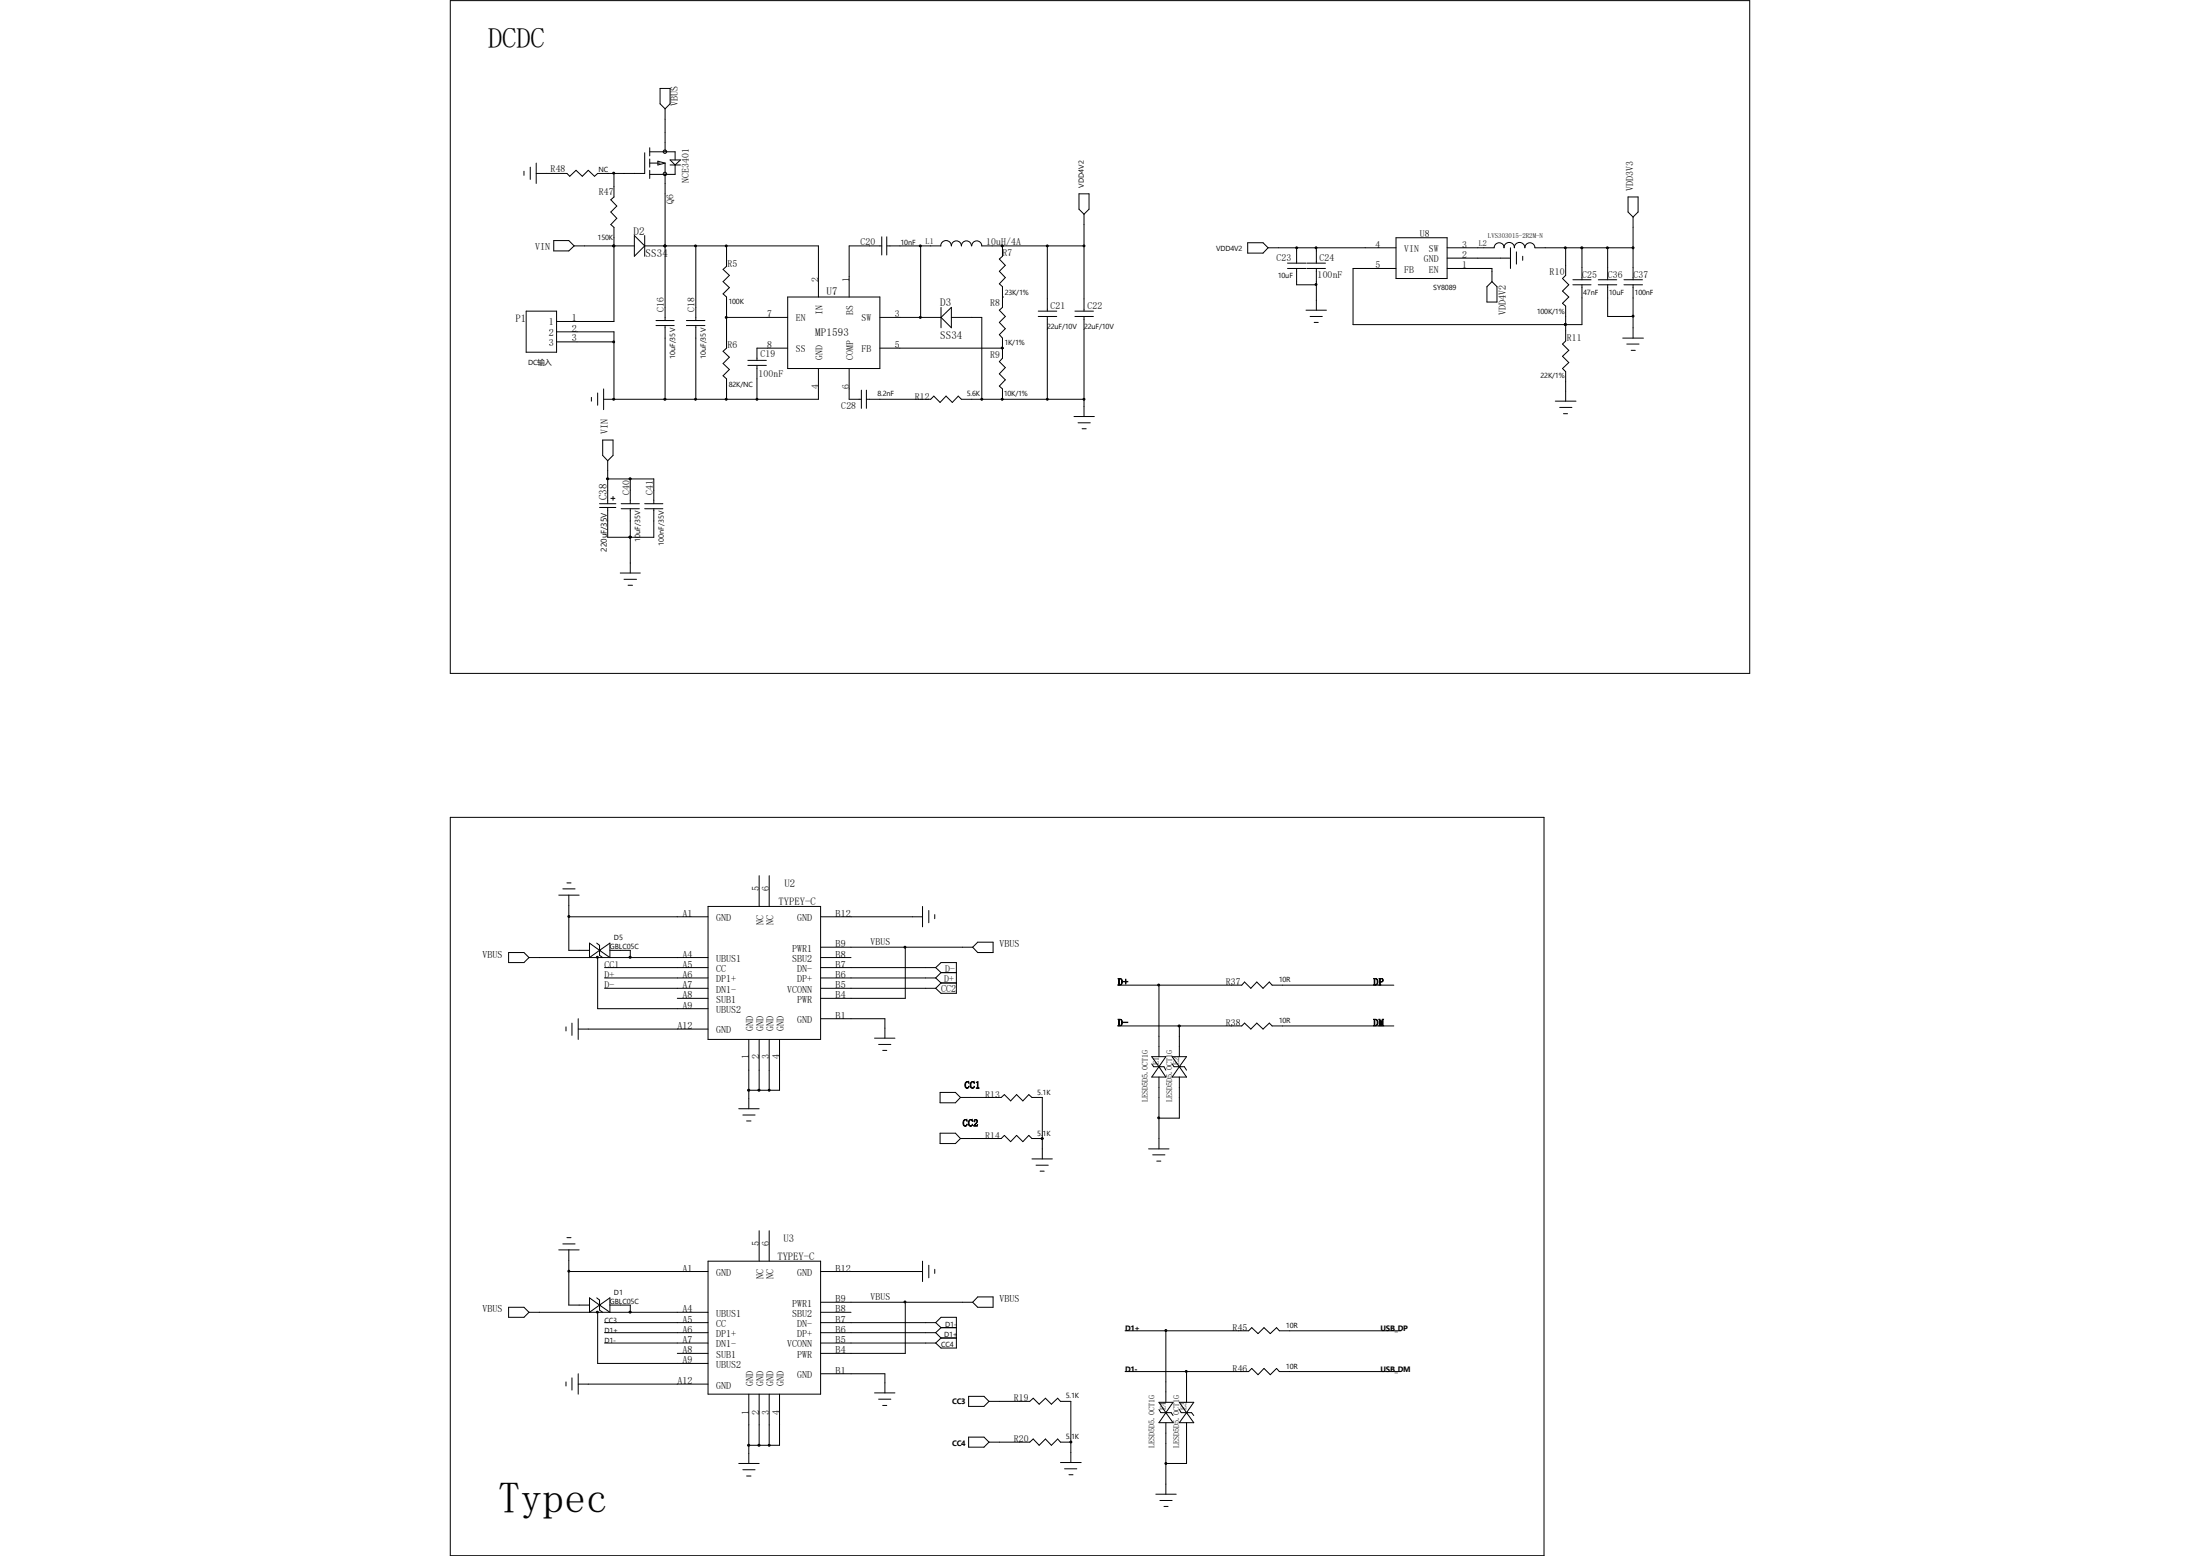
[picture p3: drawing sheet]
<svg xmlns="http://www.w3.org/2000/svg" width="297mm" height="210mm" viewBox="0 0 297 210" stroke-linecap="round" stroke-linejoin="round" font-family="sans-serif">
<g fill="none" stroke="#000" stroke-width=".14">
<path d="M60.8 .1h175.4v90.8h-175.4zM87.7 19.9v1.1M89.1 11.9h1.4v2.1l-.7 .7-.7-.7zM89.8 14.7v5.8M70.7 23.1v.6M71.6 22.6v1.6M72.4 22v2.8M74.8 32.5h2l.7 .7-.7 .7h-2zM77.5 33.2h8.1M82 23.4h.1M82.9 33.2h.1M82.9 23.4h.1"/>
<path d="M82.9 23.4v3.2l-.4 .4 .8 .8-.8 .8 .8 .9-.8 .8 .4 .4v12.7h-7.8M85.6 31.8l1.4 1.4-1.4 1.4zM87 20.6v2.8h-6.3l-.4 .4-.9-.8-.8 .8-.8-.8-.9 .8-.4-.4h-4.1M87 31.8v2.8M87 33.2h23.5v6.9M87.7 21.5v1.1M87.7 23v1.1M87.7 20.5h3.4v1.1M87.7 22h1.4M88.8 21.8l1 .2-1 .3zM89.8 33.2h.1M89.8 22v21.3"/>
<path d="M90.5 22.3h1.4M90.5 21.6h1.4l-.8 .7zM91.1 22.3v1.2h-3.4M93.9 33.2v10.1M98.1 33.2v2.7l-.5 .5 .9 .8-.9 .8 .9 .8-.9 .9 .5 .4v6.9l-.5 .4 .9 .8-.9 .9 .9 .8-.9 .8 .5 .4v2.8M119 33.2h-4.4v6.9M119 32v2.4M119.7 33.2h7.3M119.7 32v2.4M124.3 33.2v9.6M127 33.2a.72 .72 0 0 1 .7-.7 .72 .72 0 0 1 .7 .7 .68 .68 0 0 1 .7-.7 .68 .68 0 0 1 .7 .7 .68 .68 0 0 1 .7-.7 .68 .68 0 0 1 .6 .7M135.3 33.2h.1"/>
<path d="M135.3 33.2v1.4l-.4 .4 .8 .8-.8 .8 .8 .9-.8 .8 .4 .4v2.8l-.4 .4 .8 .8-.8 .8 .8 .9-.8 .8 .4 .4v2.7l-.4 .5 .8 .8-.8 .9 .8 .8-.8 .8 .4 .4v1.4M141.4 33.2v8.8M145.7 26.2h1.3v2l-.7 .7-.6-.7zM146.3 33.2h-13.8a.68 .68 0 0 0-.6-.7 .68 .68 0 0 0-.7 .7M146.3 28.9v13.1M168.4 32.8h2.1l.7 .6-.7 .8h-2.1zM171.2 33.4h17.3M173.8 36.2h2.5M173.8 35.5h2.5M175 33.4v2.1M175 36.2v2.2h2.7M176.4 36.2h2.5"/>
<path d="M176.4 35.5h2.5M177.7 33.4v2.1M177.7 36.2v5.7M188.5 32.1h6.9v5.5h-6.9zM188.5 36.2h-5.8v7.6h30.9v-5.4M195.4 36.2h6v1.8M195.4 34.8h8.5M200.7 38.7l.7-.7 .7 .7v2.1h-1.4zM203 33.4a.72 .72 0 0 1 .8-.7 .72 .72 0 0 1 .7 .7M203.1 33.4a.68 .68 0 0 0-.7-.6 .68 .68 0 0 0-.7 .6h-6.3M203.9 33.4v2.8M204.4 33.4a.72 .72 0 0 1 .7-.7 .72 .72 0 0 1 .8 .7 .68 .68 0 0 1 .6-.6 .68 .68 0 0 1 .7 .6h13.3"/>
<path d="M204.7 34v1.6M205.6 34.6v.5M211.4 33.4v3.8l-.5 .4 .9 .8-.9 .9 .9 .8-.9 .8 .5 .4v4.7l-.5 .4 .9 .9-.9 .8 .9 .8-.9 .8 .5 .5v3.9M212.3 38.4h2.5M212.3 37.8h2.5M213.6 33.4v4.4M215.8 38.4h2.5M215.8 37.8h2.5M217 33.4h.1M217 38.4v4.3h3.5M217 33.4v4.4M219.2 38.4h2.5"/>
<path d="M219.2 37.8h2.5M219.8 26.6h1.3v2l-.6 .7-.7-.7zM220.5 29.3v8.5M220.5 38.4v7.2M71 42h4.1v5.5h-4.1zM75.1 44.8h7.8v9.1M75.1 46.1h7.8M79.8 53.6v.5M80.7 53v1.7M81.4 59.4h1.4v2.1l-.8 .7-.6-.7zM81.5 52.5v2.8M82.9 53.9h.1"/>
<path d="M88.6 43.3h2.4M88.6 43.9h2.4M89.8 43.9v10M92.7 43.3h2.5M92.7 43.9h2.5M93.9 43.9v10M98.1 42.8h8.2M101 49.3h2.5M101 48.6h2.5M102.2 49.3v4.6M106.3 40.1h12.5v9.6h-12.5zM106.3 47h-4.1v1.6"/>
<path d="M110.5 49.7v4.2h-29M114.6 49.7v4.2h1.7M116.3 52.7v2.4M117 53.9h8.6l.5-.4 .8 .8 .8-.8 .9 .8 .8-.8 .4 .4h16.5M117 52.7v2.4M118.8 42.8h8.2M118.8 47h16.5M124.3 42.8h.1M127 42.8l1.4-1.3v2.7zM127 41.5v2.7M128.4 42.8h4.1v11.1M135.3 40.1h.1"/>
<path d="M135.3 47h.1M135.3 53.9h.1M140.2 42.7h2.5M140.2 42h2.5M141.4 42.7v11.2M145 56.2h2.7M145.1 42.7h2.5M145.1 42h2.5M145.5 57.1h1.7M146.1 57.9h.5M146.3 42.7v13.5M176.3 41.9h2.8"/>
<path d="M176.9 42.7h1.6M177.4 43.5h.6M210 54.1h2.8M210.6 55h1.6M211.1 55.8h.5M211.4 43.8h.1M219.1 45.6h2.8M219.6 46.4h1.7M220.2 47.3h.6M80.9 68h2.2M80.9 68.5h2.2M82 62.2v5.8"/>
<path d="M82 68.5v4h6.3v-3.8M82 64.6h6.3v3.4M82.5 67.3h.5M82.8 67v.5M83.7 77.3h2.7M83.9 68h2.4M83.9 68.7h2.4M84.2 78.2h1.7M84.8 79h.6M85.1 72.5h.1M85.1 64.6v3.4M85.1 68.7v8.6"/>
<path d="M87 68h2.5M87 68.7h2.5M60.8 110.3h147.6v99.7h-147.6zM76 120h1.6M76.5 119.2h.6M102.5 118.2v4.1M103.8 118.2v4.1M68.7 128.6h2l.7 .6-.7 .7h-2zM71.4 129.2h24.2M75.4 120.8h2.8M76.4 138.6v.5M76.8 120.8v7.5h2.8"/>
<path d="M76.8 123.7h18.8M77.2 138.1v1.6M78.1 138.9h17.5M78.1 137.5v2.8M79.6 127.3l1.3 1-1.3 .9zM80.6 127.3l.3 .3v1.3l.5 .3M80.7 129.2v6.9h14.9M80.9 128.3h.1M80.9 128.3l1.4-1v1.9zM81.6 130.6h14M81.6 132h14M81.6 133.4h14"/>
<path d="M82.3 128.3h2.8v.9M91.4 134.7h4.2M95.6 122.3h15.2v18h-15.2zM110.8 123.7h13.7M110.8 129.2h4.1M110.8 130.6h15.5M110.8 132h15.5M110.8 133.4h15.5M110.8 137.5h8.7v2.6M110.8 127.8h20.5M122.2 127.8v6.9h-11.4M124.5 122.3v2.8"/>
<path d="M125.4 122.9v1.6M126.2 123.4v.6M126.3 130.6l.7 .7M126.3 130.6l.7-.7h2.1v4.2h-2.1l-.7-.7M126.3 132l.7 .7M127 131.3h2.1M127 132.7h2.1M127 131.3l-.7 .7M127 132.7l-.7 .7M132 127.2h2.1v1.4h-2.1l-.7-.8zM150.9 133h16.7l.4-.5 .9 .9 .8-.9 .8 .9 .9-.9 .3 .5h16.5M150.9 138.5h16.7l.4-.4 .9 .8 .8-.8 .8 .8 .9-.8 .3 .4h16.5"/>
<path d="M156.5 133v9.6M159.2 138.5v4.1M99.7 149.6h2.8M100.3 150.5h1.6M100.8 151.3h.6M101.1 140.3v9.3M102.5 140.3v6.9M103.8 140.3v6.9M105.2 140.3v6.9h-4.1M118.1 140.1h2.7M118.6 141h1.7M119.2 141.8h.5"/>
<path d="M126.9 147.4h2.1l.7 .7-.7 .7h-2.1zM126.9 153h2.1l.7 .7-.7 .6h-2.1zM129.7 148.1h5.5l.4-.4 .8 .9 .8-.9 .9 .9 .8-.9 .4 .4h1.4v8.3M129.7 153.7h5.5l.4-.5 .8 .9 .8-.9 .9 .9 .8-.9 .4 .5h1.4M139.3 156.4h2.8M139.9 157.3h1.6M140.4 158.1h.6M140.7 153.7h.1M155.1 155.1h2.7M155.5 143.6l.2 .4h1.4l.3 .4M155.5 142.6h1.9l-.9 1.4zM155.6 155.9h1.7"/>
<path d="M156.2 156.7h.5M156.5 144h.1M156.5 144l.9 1.4h-1.9zM156.5 145.4v9.7M158.2 143.6l.3 .4h1.4l.3 .4M158.2 142.6h2l-1 1.4zM159.2 144h.1M159.2 145.4v5.5h-2.7M159.2 144l1 1.4h-2zM68.7 176.4h2l.7 .7-.7 .7h-2zM71.4 177.1h24.2M75.4 168.7h2.8"/>
<path d="M76 167.9h1.6M76.5 167h.6M76.8 168.7v7.4h2.8M76.8 171.6h18.8M79.6 175.2l1.3 .9-1.3 1zM80.6 175.2l.3 .3v1.3l.5 .3M80.7 177.1v6.9h14.9M80.9 176.1h.1M80.9 176.1l1.4-.9v1.9zM81.6 178.5h14M81.6 179.9h14M82.3 176.1h2.8v1"/>
<path d="M95.6 170.2h15.2v18h-15.2zM102.5 166.1v4.1M103.8 166.1v4.1M110.8 171.6h13.7M110.8 177.1h4.1M110.8 178.5h15.5M110.8 179.9h15.5M110.8 175.8h20.5M122.2 175.8v6.9h-11.4M124.5 170.2v2.8M125.4 170.8v1.7M126.2 171.3v.6"/>
<path d="M126.3 178.5l.7-.7h2.1v4.1h-2.1l-.7-.6M126.3 178.5l.7 .7M126.3 179.9l.7 .7M127 179.2h2.1M127 179.2l-.7 .7M132 175h2.1v1.4h-2.1l-.7-.6zM151.9 179.6h16.7l.4-.4 .8 .8 .8-.8 .9 .8 .8-.8 .4 .4h16.4M157.4 179.6v9.7M76.4 186.5v.6M77.2 186v1.6M78.1 186.8h17.5M78.1 185.4v2.8"/>
<path d="M81.6 181.3h14M91.4 182.7h4.2M99.7 197.5h2.8M100.3 198.4h1.6M100.8 199.2h.6M101.1 188.2v9.3M102.5 188.2v6.9M103.8 188.2v6.9M105.2 188.2v6.9h-4.1M110.8 181.3h15.5M110.8 185.4h8.7v2.6M118.1 188h2.7"/>
<path d="M118.6 188.8h1.7M119.2 189.7h.5M127 180.6h2.1M127 180.6l-.7 .7M130.8 188.5h2l.7 .6-.7 .7h-2zM130.8 194h2l.7 .6-.7 .7h-2zM133.5 189.1h5.5l.5-.4 .8 .8 .8-.8 .8 .8 .9-.8 .4 .4h1.4v8.3M133.5 194.6h5.5l.5-.4 .8 .9 .8-.9 .8 .9 .9-.9 .4 .4h1.4M143.2 197.4h2.8M143.7 198.2h1.7M144.3 199.1h.6M144.6 194.6h.1"/>
<path d="M151.9 185.1h16.7l.4-.4 .8 .8 .8-.8 .9 .8 .8-.8 .4 .4h16.4M156.5 190.2l.2 .5h1.4l.3 .4M156.5 189.3h1.9l-1 1.4zM157.4 190.7h.1M157.4 190.7l1 1.3h-1.9zM157.4 192v9.7M159.2 190.2l.3 .5h1.4l.3 .4M159.2 189.3h2l-1 1.4zM160.2 190.7h.1M160.2 185.1v4.2M160.2 192v5.5h-2.8M160.2 190.7l1 1.3h-2z"/>
<path d="M156 201.7h2.8M156.6 202.5h1.6M157.1 203.3h.6"/>
<circle cx="89.8" cy="20.5" r=".23"/>
<circle cx="89.8" cy="23.5" r=".23"/>
</g>
<g fill="#000" stroke="#000" stroke-width=".14">
<path d="M89.7 33.1h.2v.2h-.2z" fill-rule="evenodd"/>
<path d="M89.7 33.1h.2v.2h-.2z" fill-rule="evenodd"/>
<path d="M213.4 33.4h.3v.1h-.3z" fill-rule="evenodd"/>
<path d="M89.7 53.8h.2v.2h-.2z" fill-rule="evenodd"/>
<path d="M81.9 64.5h.2v.2h-.2z" fill-rule="evenodd"/>
<path d="M85 72.4h.2v.2h-.2z" fill-rule="evenodd"/>
<path d="M85 72.4h.2v.2h-.2z" fill-rule="evenodd"/>
<path d="M85 64.5h.2v.2h-.2z" fill-rule="evenodd"/>
<path d="M85 129.1h.2v.2h-.2z" fill-rule="evenodd"/>
<path d="M159.1 138.4h.2v.2h-.2z" fill-rule="evenodd"/>
<path d="M101 147.1h.2v.1h-.2z" fill-rule="evenodd"/>
<path d="M102.4 147.1h.2v.1h-.2z" fill-rule="evenodd"/>
<path d="M140.6 153.6h.2v.2h-.2z" fill-rule="evenodd"/>
<path d="M85 177h.2v.2h-.2z" fill-rule="evenodd"/>
<path d="M101 195h.2v.2h-.2z" fill-rule="evenodd"/>
<path d="M102.4 195h.2v.2h-.2z" fill-rule="evenodd"/>
<circle cx="82.8" cy="23.4" r=".13"/>
<circle cx="82.8" cy="33.2" r=".13"/>
<circle cx="93.9" cy="33.2" r=".13"/>
<circle cx="98" cy="33.2" r=".13"/>
<circle cx="124.2" cy="33.2" r=".13"/>
<circle cx="135.3" cy="33.2" r=".13"/>
<circle cx="141.4" cy="33.2" r=".13"/>
<circle cx="146.3" cy="33.2" r=".13"/>
<circle cx="175" cy="33.4" r=".13"/>
<circle cx="177.7" cy="38.4" r=".13"/>
<circle cx="177.7" cy="33.4" r=".13"/>
<circle cx="211.3" cy="33.4" r=".13"/>
<circle cx="217" cy="33.4" r=".13"/>
<circle cx="220.5" cy="33.4" r=".13"/>
<circle cx="82.8" cy="53.9" r=".13"/>
<circle cx="82.8" cy="46.1" r=".13"/>
<circle cx="93.9" cy="53.9" r=".13"/>
<circle cx="98" cy="53.9" r=".13"/>
<circle cx="98" cy="42.8" r=".13"/>
<circle cx="102.2" cy="53.9" r=".13"/>
<circle cx="124.2" cy="42.8" r=".13"/>
<circle cx="132.5" cy="53.9" r=".13"/>
<circle cx="135.3" cy="53.9" r=".13"/>
<circle cx="135.3" cy="47" r=".13"/>
<circle cx="141.4" cy="53.9" r=".13"/>
<circle cx="146.3" cy="53.9" r=".13"/>
<circle cx="211.3" cy="43.8" r=".13"/>
<circle cx="220.5" cy="42.7" r=".13"/>
<circle cx="76.8" cy="123.7" r=".13"/>
<circle cx="80.6" cy="129.2" r=".13"/>
<circle cx="122.2" cy="127.8" r=".13"/>
<circle cx="156.4" cy="132.9" r=".13"/>
<circle cx="103.8" cy="147.2" r=".13"/>
<circle cx="156.4" cy="150.9" r=".13"/>
<circle cx="76.8" cy="171.6" r=".13"/>
<circle cx="80.6" cy="177.1" r=".13"/>
<circle cx="122.2" cy="175.7" r=".13"/>
<circle cx="157.4" cy="179.6" r=".13"/>
<circle cx="103.8" cy="195.1" r=".13"/>
<circle cx="144.6" cy="194.6" r=".13"/>
<circle cx="157.4" cy="197.5" r=".13"/>
<circle cx="160.1" cy="185.1" r=".13"/>
</g>
<text font-size="5.9" x="67.3" y="204.2">Typec</text>
<text font-size="3.9" x="65.9" y="6.4">DCDC</text>
<g font-size="1.5">
<text x="85.5" y="31.7">D2</text>
<text x="87.2" y="34.7">SS34</text>
<text x="111.6" y="39.8">U7</text>
<text x="126.9" y="41.3">D3</text>
<text x="110.1" y="45.3">MP1593</text>
<text x="126.9" y="45.8">SS34</text>
<text x="81.9" y="67.5" transform="rotate(-90 81.9 67.5)">C38</text>
</g>
<g font-size="1.4">
<text x="91.5" y="14.4" transform="rotate(-90 91.5 14.4)">VBUS</text>
<text x="220.5" y="25.7" transform="rotate(-90 220.5 25.7)">VDD3V3</text>
<text x="72.3" y="33.7">VIN</text>
<text x="69.6" y="43.5">P1</text>
<text x="74.1" y="43.9">1</text>
<text x="74.1" y="45.4">2</text>
<text x="74.1" y="46.7">3</text>
<text x="77.2" y="43.4">1</text>
<text x="77.2" y="44.8">2</text>
<text x="77.2" y="46">3</text>
<text x="203.3" y="42.5" transform="rotate(-90 203.3 42.5)">VDD4V2</text>
<text x="82" y="58.6" transform="rotate(-90 82 58.6)">VIN</text>
<text x="105.9" y="119.7">U2</text>
<text x="92.2" y="123.7">A1</text>
<text x="96.7" y="124.3">GND</text>
<text x="102.5" y="120.3" transform="rotate(-90 102.5 120.3)">5</text>
<text x="103.1" y="124.8" transform="rotate(-90 103.1 124.8)">NC</text>
<text x="103.8" y="120.3" transform="rotate(-90 103.8 120.3)">6</text>
<text x="104.4" y="124.8" transform="rotate(-90 104.4 124.8)">NC</text>
<text x="105.1" y="122.2">TYPEY-C</text>
<text x="107.6" y="124.3">GND</text>
<text x="112.8" y="123.7">B12</text>
<text x="65.2" y="129.2">VBUS</text>
<text x="92.2" y="129.2">A4</text>
<text x="92.2" y="130.6">A5</text>
<text x="92.2" y="132">A6</text>
<text x="96.7" y="129.8">UBUS1</text>
<text x="96.7" y="131.2">CC</text>
<text x="106.9" y="129.8">SBU2</text>
<text x="106.9" y="128.4">PWR1</text>
<text x="107.6" y="131.2">DN-</text>
<text x="112.8" y="132">B6</text>
<text x="112.8" y="130.6">B7</text>
<text x="112.8" y="129.2">B8</text>
<text x="112.8" y="127.8">B9</text>
<text x="134.9" y="127.8">VBUS</text>
<text x="92.2" y="133.4">A7</text>
<text x="92.2" y="134.7">A8</text>
<text x="92.2" y="136.1">A9</text>
<text x="96.7" y="132.6">DP1+</text>
<text x="96.7" y="134">DN1-</text>
<text x="96.7" y="135.3">SUB1</text>
<text x="96.7" y="136.7">UBUS2</text>
<text x="106.3" y="134">VCONN</text>
<text x="107.6" y="135.3">PWR</text>
<text x="107.6" y="132.6">DP+</text>
<text x="112.8" y="137.5">B1</text>
<text x="112.8" y="134.7">B4</text>
<text x="112.8" y="133.4">B5</text>
<text x="127" y="133.9">CC2</text>
<text x="91.5" y="138.9">A12</text>
<text x="96.7" y="139.5">GND</text>
<text x="101.1" y="143" transform="rotate(-90 101.1 143)">1</text>
<text x="101.7" y="139.1" transform="rotate(-90 101.7 139.1)">GND</text>
<text x="102.5" y="143" transform="rotate(-90 102.5 143)">2</text>
<text x="103.1" y="139.1" transform="rotate(-90 103.1 139.1)">GND</text>
<text x="103.8" y="143" transform="rotate(-90 103.8 143)">3</text>
<text x="104.4" y="139.1" transform="rotate(-90 104.4 139.1)">GND</text>
<text x="105.2" y="143" transform="rotate(-90 105.2 143)">4</text>
<text x="105.8" y="139.1" transform="rotate(-90 105.8 139.1)">GND</text>
<text x="107.6" y="138.1">GND</text>
<text x="105.8" y="167.6">U3</text>
<text x="92.2" y="171.6">A1</text>
<text x="96.7" y="172.2">GND</text>
<text x="102.5" y="168.1" transform="rotate(-90 102.5 168.1)">5</text>
<text x="103.1" y="172.7" transform="rotate(-90 103.1 172.7)">NC</text>
<text x="103.8" y="168.1" transform="rotate(-90 103.8 168.1)">6</text>
<text x="104.4" y="172.7" transform="rotate(-90 104.4 172.7)">NC</text>
<text x="104.9" y="170.1">TYPEY-C</text>
<text x="107.6" y="172.2">GND</text>
<text x="112.8" y="171.6">B12</text>
<text x="65.2" y="177.1">VBUS</text>
<text x="92.2" y="177.1">A4</text>
<text x="92.2" y="178.5">A5</text>
<text x="92.2" y="179.9">A6</text>
<text x="96.7" y="177.7">UBUS1</text>
<text x="96.7" y="179.1">CC</text>
<text x="106.9" y="177.7">SBU2</text>
<text x="106.9" y="176.4">PWR1</text>
<text x="107.6" y="179.1">DN-</text>
<text x="112.8" y="179.9">B6</text>
<text x="112.8" y="178.5">B7</text>
<text x="112.8" y="177.1">B8</text>
<text x="112.8" y="175.8">B9</text>
<text x="134.9" y="175.8">VBUS</text>
<text x="92.2" y="181.3">A7</text>
<text x="92.2" y="182.7">A8</text>
<text x="92.2" y="184">A9</text>
<text x="96.7" y="180.5">DP1+</text>
<text x="96.7" y="181.9">DN1-</text>
<text x="96.7" y="183.3">SUB1</text>
<text x="96.7" y="184.6">UBUS2</text>
<text x="106.3" y="181.9">VCONN</text>
<text x="107.6" y="183.3">PWR</text>
<text x="107.6" y="180.5">DP+</text>
<text x="112.8" y="185.4">B1</text>
<text x="112.8" y="182.7">B4</text>
<text x="112.8" y="181.3">B5</text>
<text x="91.5" y="186.8">A12</text>
<text x="96.7" y="187.4">GND</text>
<text x="101.1" y="190.9" transform="rotate(-90 101.1 190.9)">1</text>
<text x="101.7" y="187.1" transform="rotate(-90 101.7 187.1)">GND</text>
<text x="102.5" y="190.9" transform="rotate(-90 102.5 190.9)">2</text>
<text x="103.1" y="187.1" transform="rotate(-90 103.1 187.1)">GND</text>
<text x="103.8" y="190.9" transform="rotate(-90 103.8 190.9)">3</text>
<text x="104.4" y="187.1" transform="rotate(-90 104.4 187.1)">GND</text>
<text x="105.2" y="190.9" transform="rotate(-90 105.2 190.9)">4</text>
<text x="105.8" y="187.1" transform="rotate(-90 105.8 187.1)">GND</text>
<text x="107.6" y="186">GND</text>
</g>
<g font-size="1.3">
<text x="74.3" y="23.2">R48</text>
<text x="80.9" y="26.3">R47</text>
<text x="90.9" y="27.5" transform="rotate(-90 90.9 27.5)">Q6</text>
<text x="93" y="24.7" transform="rotate(-90 93 24.7)">NCE3401</text>
<text x="98.2" y="36">R5</text>
<text x="116.2" y="33.1">C20</text>
<text x="133.1" y="33.1">10uH/4A</text>
<text x="135.3" y="34.6">R7</text>
<text x="172.3" y="35.3">C23</text>
<text x="178.1" y="35.3">C24</text>
<text x="185.7" y="33.4">4</text>
<text x="189.6" y="34">VIN</text>
<text x="191.7" y="32">U8</text>
<text x="192.2" y="35.4">GND</text>
<text x="192.9" y="34">SW</text>
<text x="197.4" y="34.8">2</text>
<text x="197.4" y="33.4">3</text>
<text x="110.5" y="38" transform="rotate(-90 110.5 38)">2</text>
<text x="114.6" y="38" transform="rotate(-90 114.6 38)">1</text>
<text x="133.7" y="41.4">R8</text>
<text x="141.8" y="41.7">C21</text>
<text x="146.8" y="41.7">C22</text>
<text x="177.9" y="37.5">100nF</text>
<text x="185.7" y="36.2">5</text>
<text x="189.6" y="36.8">FB</text>
<text x="192.9" y="36.8">EN</text>
<text x="197.4" y="36.2">1</text>
<text x="209.2" y="37.1">R10</text>
<text x="213.6" y="37.5">C25</text>
<text x="217" y="37.5">C36</text>
<text x="220.5" y="37.5">C37</text>
<text x="89.6" y="42.1" transform="rotate(-90 89.6 42.1)">C16</text>
<text x="93.8" y="42.1" transform="rotate(-90 93.8 42.1)">C18</text>
<text x="98.2" y="47">R6</text>
<text x="103.6" y="42.8">7</text>
<text x="103.6" y="47">8</text>
<text x="107.4" y="43.4">EN</text>
<text x="107.4" y="47.5">SS</text>
<text x="111" y="42.5" transform="rotate(-90 111 42.5)">IN</text>
<text x="115.2" y="42.5" transform="rotate(-90 115.2 42.5)">BS</text>
<text x="116.3" y="43.4">SW</text>
<text x="116.3" y="47.5">FB</text>
<text x="120.8" y="42.8">3</text>
<text x="120.8" y="47">5</text>
<text x="211.5" y="46.1">R11</text>
<text x="102.4" y="50.8">100nF</text>
<text x="102.7" y="48.2">C19</text>
<text x="110.5" y="52.5" transform="rotate(-90 110.5 52.5)">4</text>
<text x="111" y="48.6" transform="rotate(-90 111 48.6)">GND</text>
<text x="114.6" y="52.5" transform="rotate(-90 114.6 52.5)">6</text>
<text x="115.2" y="48.6" transform="rotate(-90 115.2 48.6)">COMP</text>
<text x="123.5" y="53.9">R12</text>
<text x="133.7" y="48.3">R9</text>
<text x="113.6" y="55.2">C28</text>
<text x="85" y="66.8" transform="rotate(-90 85 66.8)">C40</text>
<text x="88.1" y="66.8" transform="rotate(-90 88.1 66.8)">C41</text>
<text x="81.6" y="130.6">CC1</text>
<text x="81.6" y="132">D+</text>
<text x="117.5" y="127.6">VBUS</text>
<text x="127.6" y="131.1">D-</text>
<text x="81.6" y="133.4">D-</text>
<text x="127.5" y="132.5">D+</text>
<text x="150.9" y="133">D+</text>
<text x="165.5" y="133">R37</text>
<text x="185.4" y="133">DP</text>
<text x="150.9" y="138.5">D-</text>
<text x="165.5" y="138.5">R38</text>
<text x="185.4" y="138.5">DM</text>
<text x="130.2" y="146.9">CC1</text>
<text x="133" y="148.2">R13</text>
<text x="130" y="152">CC2</text>
<text x="133" y="153.7">R14</text>
<text x="117.5" y="175.5">VBUS</text>
<text x="166.4" y="179.7">R45</text>
<text x="166.4" y="185.2">R46</text>
<text x="136.9" y="189.1">R19</text>
<text x="136.9" y="194.7">R20</text>
</g>
<g font-size="1.1">
<text x="125" y="32.9">L1</text>
<text x="199.6" y="33.2">L2</text>
<text x="81.9" y="74.5" transform="rotate(-90 81.9 74.5)">220uF/35V</text>
<text x="156.5" y="143.7" transform="rotate(-90 156.5 143.7)">E1</text>
<text x="159.2" y="143.7" transform="rotate(-90 159.2 143.7)">E2</text>
<text x="154.9" y="148.8" transform="rotate(-90 154.9 148.8)">LESD5D5.0CT1G</text>
<text x="158.2" y="148.8" transform="rotate(-90 158.2 148.8)">LESD5D5.0CT1G</text>
<text x="151.9" y="179.6">D1+</text>
<text x="186.4" y="179.6">USB_DP</text>
<text x="151.9" y="185.1">D1-</text>
<text x="186.4" y="185.1">USB_DM</text>
<text x="128.6" y="189.5">CC3</text>
<text x="157.4" y="190.4" transform="rotate(-90 157.4 190.4)">E4</text>
<text x="160.2" y="190.4" transform="rotate(-90 160.2 190.4)">E3</text>
<text x="128.6" y="195.2">CC4</text>
<text x="155.9" y="195.5" transform="rotate(-90 155.9 195.5)">LESD5D5.0CT1G</text>
<text x="159.2" y="195.5" transform="rotate(-90 159.2 195.5)">LESD5D5.0CT1G</text>
</g>
<g font-size="1">
<text x="80.8" y="23.2">NC</text>
<text x="146.3" y="25.3" transform="rotate(-90 146.3 25.3)">VDD4V2</text>
<text x="80.7" y="32.4">150K</text>
<text x="121.6" y="33.1">10nF</text>
<text x="164.2" y="33.9">VDD4V2</text>
<text x="98.3" y="41.1">100K</text>
<text x="135.6" y="39.8">23K/1%</text>
<text x="172.5" y="37.5">10uF</text>
<text x="193.5" y="39.1">SY8089</text>
<text x="213.7" y="39.8">47nF</text>
<text x="217.2" y="39.8">10uF</text>
<text x="220.7" y="39.8">100nF</text>
<text x="135.6" y="46.6">1K/1%</text>
<text x="141.4" y="44.4">22uF/10V</text>
<text x="146.3" y="44.4">22uF/10V</text>
<text x="207.5" y="42.3">100K/1%</text>
<text x="71.3" y="49.3">DC输入</text>
<text x="91.1" y="48.5" transform="rotate(-90 91.1 48.5)">10uF/35V</text>
<text x="95.3" y="48.5" transform="rotate(-90 95.3 48.5)">10uF/35V</text>
<text x="98.4" y="52.2">82K/NC</text>
<text x="118.4" y="53.5">8.2nF</text>
<text x="130.5" y="53.5">5.6K</text>
<text x="135.5" y="53.4">10K/1%</text>
<text x="208" y="51">22K/1%</text>
<text x="86.4" y="73.2" transform="rotate(-90 86.4 73.2)">10uF/35V</text>
<text x="89.6" y="73.7" transform="rotate(-90 89.6 73.7)">100nF/35V</text>
<text x="82.3" y="128.1">GBLC05C</text>
<text x="82.9" y="126.9">D5</text>
<text x="172.6" y="132.6">10R</text>
<text x="172.6" y="138.1">10R</text>
<text x="140" y="147.7">5.1K</text>
<text x="140" y="153.3">5.1K</text>
<text x="81.6" y="178.5">CC3</text>
<text x="81.6" y="179.9">D1+</text>
<text x="82.3" y="176">GBLC05C</text>
<text x="82.9" y="174.8">D1</text>
<text x="127.6" y="179.1">D1-</text>
<text x="173.6" y="179.2">10R</text>
<text x="81.6" y="181.3">D1-</text>
<text x="127" y="181.8">CC4</text>
<text x="127.5" y="180.5">D1+</text>
<text x="173.6" y="184.7">10R</text>
<text x="143.9" y="188.7">5.1K</text>
<text x="143.9" y="194.3">5.1K</text>
</g>
<text font-size=".9" x="200.9" y="32.1">LVS303015-2R2M-N</text>
</svg>
